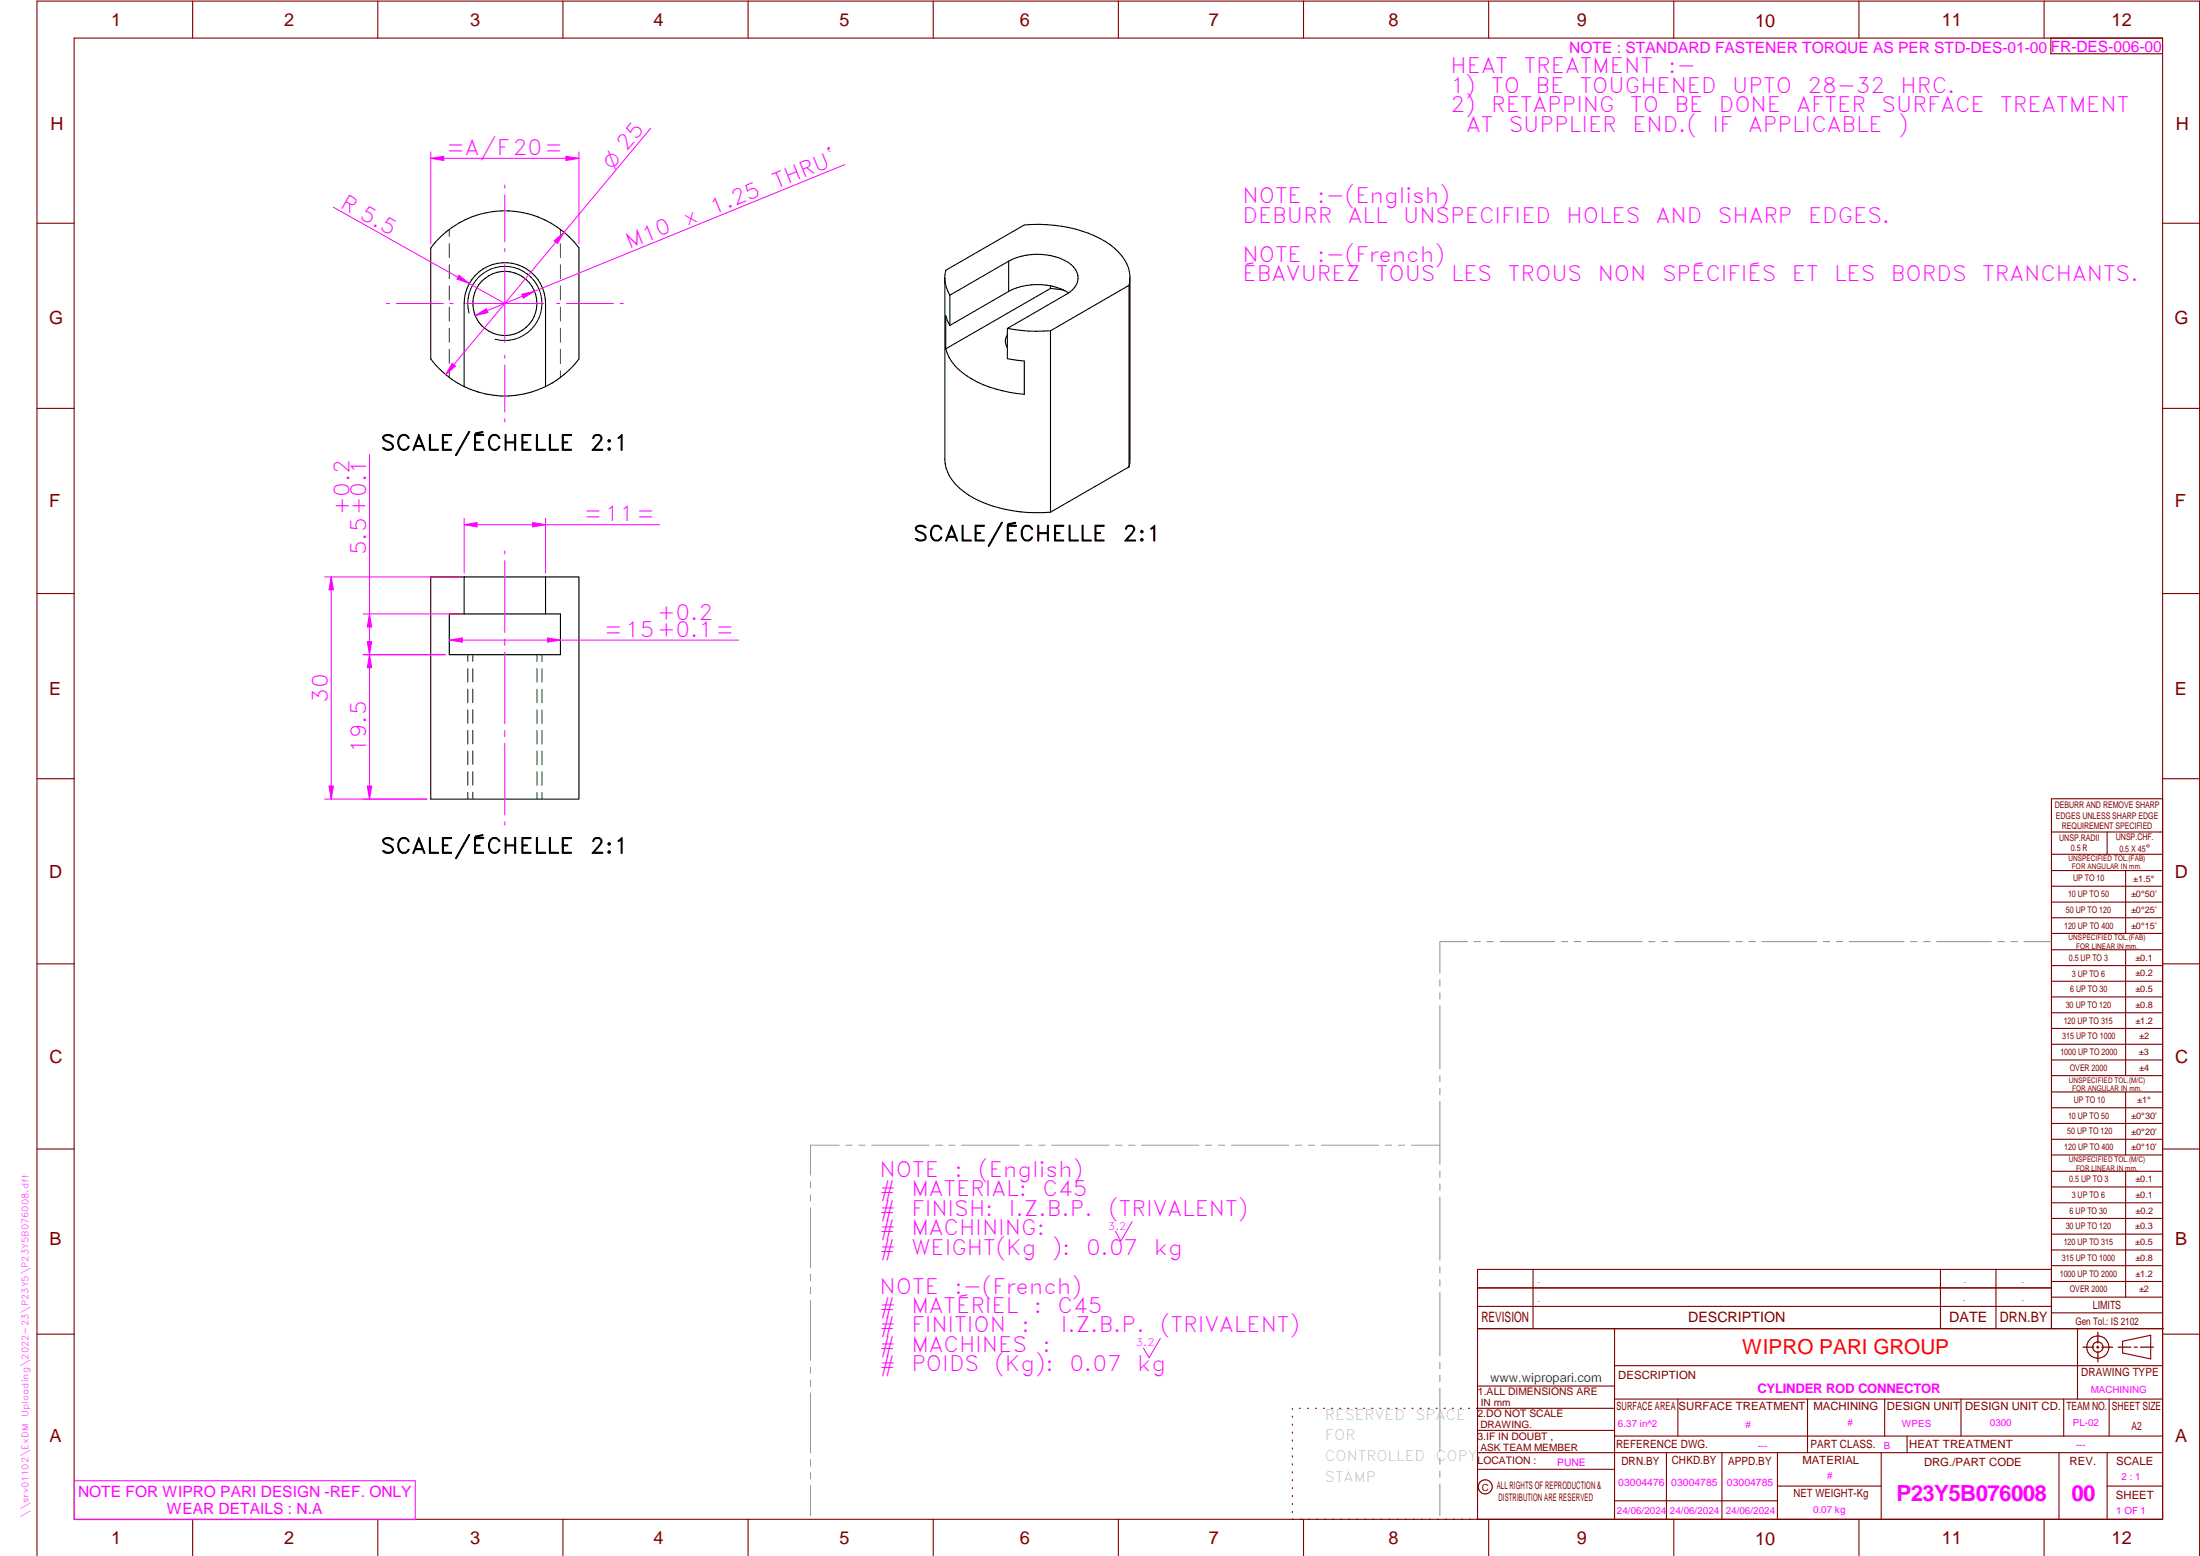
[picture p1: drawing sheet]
<svg xmlns="http://www.w3.org/2000/svg" width="594mm" height="420mm" viewBox="0 0 594 420" stroke-linecap="round" stroke-linejoin="round" font-family="sans-serif">
<g fill="none" stroke="#800000" stroke-width=".3">
<path d="M20 10.3h564v400h-564zM52 .3v10M102 .3v10M152 .3v10M202 .3v10M252 .3v10M302 .3v10M352 .3v10M402 .3v10M452 .3v10M502 .3v10M552 .3v10"/>
<path d="M553.8 10.3v4.2h30.2M10 60.3h10M584 60.3h10M10 110.3h10M584 110.3h10M10 160.3h10M584 160.3h10M10 210.3h10M584 215.7h-30v143.1M584 210.3h10M554 224.7h30M554 230.7h30"/>
<path d="M554 235.1h30M554 239.3h30M569 224.7v6M574 235.1v17M554 243.6h30M554 247.8h30M554 252.1h30M554 256.5h30M574 256.5v33.9M10 260.3h10M554 260.7h30M554 265h30"/>
<path d="M554 269.2h30M554 273.5h30M554 277.7h30M584 260.3h10M554 282h30M554 286.2h30M554 290.4h30M554 294.9h30M554 299.1h30M574 294.9v17M10 310.3h10M554 303.4h30"/>
<path d="M554 307.6h30M554 311.9h30M554 316.3h30M574 316.3v34M584 310.3h10M554 320.5h30M554 324.8h30M554 329h30M554 333.2h30M554 337.5h30M399 358.8h185.2M399 352.8h155"/>
<path d="M399 347.8h155M414 342.8v16M436 358.8v51.5M524 342.8v16M539 342.8v16M554 341.8h30M554 346h30M554 350.3h30M554 354.5h30M554 342.8h-155v67.5M561 358.8v19M10 360.3h10"/>
<path d="M399 374.3h37M436 377.8h148M453.1 377.8v10M488.1 377.8v14.5M508.9 377.8v10M529.5 377.8v10M557.3 377.8v10M569.5 377.8v10M573.2 362.2l7.6-1.6v6.3l-7.6-1.6zM584 368.8h-148M584 360.3h10M349 380.3v.3"/>
<path d="M349 382.4v.3M349 384.6v.3M349 386.7v.3M349 388.8v.3M349 391v.3M349 393.1v.3M349 395.3v.3M349 397.4v.3M349 399.5v.3M350.9 380.3h.2M353.1 380.3h.2M355.2 380.3h.3"/>
<path d="M357.4 380.3h.3M359.6 380.3h.3M361.7 380.3h.3M363.9 380.3h.3M366.1 380.3h.3M368.3 380.3h.2M370.4 380.3h.3M372.6 380.3h.3M374.8 380.3h.3M376.9 380.3h.4M379.1 380.3h.3M381.3 380.3h.3"/>
<path d="M383.4 380.3h.4M385.6 380.3h.3M387.8 380.3h.3M390 380.3h.3M392.2 380.3h.3M394.3 380.3h.3M396.5 380.3h.3M398.7 380.3h37.3M399 396.7h37M399 392.3h185M399 386.2h37M436 387.8h148"/>
<path d="M450 392.3v18M465 392.3v18M480 392.3v18M508 392.3v18M515 387.8v4.5M556 392.3v18M569 392.3v18M52 410.3v9.7M102 410.3v9.7M152 410.3v9.7M202 410.3v9.7M252 410.3v9.7"/>
<path d="M302 410.3v9.7M349 401.7v.3M349 403.8v.4M349 406v.3M349 408.1v.3M352 410.3v9.7M402 410.3v9.7M436 405.3h44M452 410.3v9.7M480 401.3h28M502 410.3v9.7M552 410.3v9.7"/>
<path d="M569 401.3h15M10 420v-419.7h584v419.7"/>
<circle cx="566.5" cy="363.7" r="1.39"/>
<circle cx="566.5" cy="363.8" r="3"/>
<circle cx="401.1" cy="401.5" r="1.9"/>
</g>
<g fill="none" stroke="#f0f" stroke-width=".27">
<path d="M116.3 42.8l3.5-.6v1.1zM116.3 41v24.9M136.3 50v.8M136.3 52.6v12.7M156.3 41v24.9M136.3 67.1v.8M136.3 71.4v21.1M104.3 82h.9M107 82h12.7M121.5 82h.8M125.8 82h21M136.3 95.9v.9"/>
<path d="M136.3 98.6v12.7M150.3 82h.9M152.9 82h12.7M167.5 82h.8M136.3 113.1v.8M136.3 148.8v.8M136.3 151.4v19.4M136.3 172.6v1.7M136.3 176.1v19.4M136.3 197.2v1.7M136.3 200.7v19.4M136.3 221.9v.9"/>
<path d="M305.7 329.9l-3 5.2-1.5-2.6M313.3 361.4l-3 5.2-1.5-2.6M20.1 399.8h92v10.5h-92z"/>
</g>
<g fill="none" stroke="#949494" stroke-width=".27">
<path d="M396.2 254.3h-7.4v8.5M398.1 254.3h1.6M401.5 254.3h1.8M405 254.3h14.8M421.6 254.3h1.7M425.1 254.3h1.7M428.6 254.3h14.8M445.2 254.3h1.7M448.7 254.3h1.7M452.2 254.3h14.8M468.8 254.3h1.7M472.3 254.3h1.7"/>
<path d="M475.8 254.3h14.8M492.4 254.3h1.7M495.8 254.3h1.8M499.4 254.3h14.7M516 254.3h1.6M519.4 254.3h1.8M522.9 254.3h14.8M539.5 254.3h1.7M543 254.3h1.7M546.5 254.3h7.4M388.8 264.5v1.8M388.8 268.1v1.6"/>
<path d="M388.8 271.6v17M388.8 290.4v1.7M388.8 293.9v1.7M388.8 297.4v17M218.9 319.2v1.6M226.6 309.2h-7.7v8.1M228.4 309.2h1.7M231.9 309.2h1.7M235.4 309.2h15.5M252.7 309.2h1.7M256.2 309.2h1.7M259.7 309.2h15.5"/>
<path d="M277 309.2h1.7M280.5 309.2h1.7M284 309.2h15.5M301.2 309.2h1.8M304.8 309.2h1.7M308.3 309.2h15.5M325.5 309.2h1.7M329.1 309.2h1.6M332.6 309.2h15.4M349.8 309.2h1.7M353.3 309.2h1.7M356.8 309.2h15.5"/>
<path d="M374.1 309.2h1.7M377.6 309.2h1.7M381.1 309.2h7.7M388.8 316.2v1.7M388.8 319.7v1.7M218.9 322.6v1.8M218.9 326.1v16.2M388.8 323.2v17.1M218.9 344.1v1.8M218.9 347.6v1.7M218.9 351.2v16.1M388.8 342.1v1.6"/>
<path d="M388.8 345.6v1.7M388.8 349v17.1M218.9 369.1v1.7M218.9 372.6v1.8M218.9 376.1v16.2M388.8 367.9v1.7M388.8 371.4v1.7M388.8 374.9v17M218.9 394.1v1.8M218.9 397.6v1.7M388.8 393.7v1.7M388.8 397.2v1.7"/>
<path d="M218.9 401.2v8.1M388.8 400.7v8.6"/>
</g>
<path d="M566.5 359.7v3M562.5 363.8h2.9M566.1 363.8h.7M566.5 363.4v.7M566.5 364.9v2.8M567.6 363.8h2.9M572 363.8h3.4M576.3 363.8h.8M578 363.8h3.5" fill="none" stroke="#800000" stroke-width=".34"/>
<g fill="none" stroke="#000" stroke-width=".3">
<path d="M255.1 75v49a11.1 11.1 0 0 0 5.2 8.8 35 35 0 0 0 21.3 5.6l2.1-.1M256.5 79.7v8.2M272.4 70.5l-15.9 9.2M272.4 78.7l-15.9 9.2M272.4 70.5a16.7 16.7 0 0 1 16.9 1 4.4 4.4 0 0 1-.5 7.4l-16.8 9.8M272.4 78.7a16.9 16.9 0 0 1 16.2 .4M272.4 70.5v8.2M283.7 77.9l3.5 .4M283.7 77.2v.7M283.7 77.9l-28.3 16.3M304.9 77l-21.2 12.3M304.9 77v49.1"/>
<path d="M304.9 77a9.7 9.7 0 0 0-3.9-9.9 31.1 31.1 0 0 0-18.3-6.4h-6.1l-21.2 12.3a9 9 0 0 0 1.1 6.7M305.1 75v49l-.2 2.1M256.5 87.9l-1.1-2.7v9M272 90.4a3.1 3.1 0 0 0 0 3.5M272 88.7l1.9 .3a39.4 39.4 0 0 0 9.8 .3M272 88.7v8.2l4.6 .6v9a30.6 30.6 0 0 1-17.9-6.8 11.8 11.8 0 0 1-3.3-5.5M283.7 89.3v49M125.3 104.4v-22.4a11 11 0 0 1 11-11.1 11 11 0 0 1 11 11.1v22.4M147.3 104.4a25.7 25.7 0 0 0 9-7.5v-30a25 25 0 0 0-40 0v30a25.7 25.7 0 0 0 9 7.5M147.3 104.4a24.8 24.8 0 0 1-22 0M304.9 126.1l-21.2 12.2M116.3 155.8h40v60h-40z"/>
<path d="M125.3 155.8v10M147.3 155.8v10M121.3 165.8h30v11h-30z"/>
<circle cx="136.3" cy="81.9" r="8.6"/>
</g>
<g fill="none" stroke="#008000" stroke-width=".27">
<path d="M121.3 61.9v1.9M121.3 65.8v3.8M121.3 71.5v3.8M121.3 77.2v3.8M151.3 61.9v1.9M151.3 65.8v3.8M151.3 71.5v3.8M151.3 77.2v3.8M121.3 82.9v3.8M121.3 88.6v3.8M121.3 94.4v3.7M151.3 82.9v3.8"/>
<path d="M151.3 88.6v3.8M151.3 94.4v3.7M121.3 100.1v1.8M151.3 100.1v1.8M126.3 176.8v1.8M127.7 176.8v1.8M145 176.8v1.8M146.3 176.8v1.8M126.3 180.6v3.6M126.3 186.1v3.7M126.3 191.7v3.7M126.3 197.2v3.7"/>
<path d="M127.7 180.5v3.6M127.7 186.1v3.6M127.7 191.6v3.7M127.7 197.2v3.7M145 180.6v3.6M145 186.1v3.7M145 191.7v3.7M145 197.2v3.7M146.3 180.6v3.6M146.3 186.1v3.7M146.3 191.7v3.7M146.3 197.2v3.7"/>
<path d="M126.3 202.8v3.7M126.3 208.4v3.6M126.3 214v1.8M127.7 202.8v3.7M127.7 208.4v3.6M127.7 213.9v1.9M145 202.8v3.7M145 208.4v3.6M145 214v1.8M146.3 202.8v3.7M146.3 208.4v3.6M146.3 214v1.8"/>
</g>
<path d="M126.7 84.5a10 10 0 0 1 8.7-12.5 10 10 0 0 1 10.9 10.8 10 10 0 0 1-12.6 8.8" fill="none" stroke="#000" stroke-width=".27"/>
<path d="M116.3 42.8l3.5-.6v1.1z" fill="#f0f"/>
<path d="M152.8 42.2l3.5 .6-3.5 .5z" fill="none" stroke="#f0f" stroke-width=".27"/>
<path d="M152.8 42.2l3.5 .6-3.5 .5z" fill="#f0f"/>
<path d="M116.3 42.8h40M228.1 44.4l-99.8 40.8M128.3 85.2l3.1-1.8 .4 1z" fill="none" stroke="#f0f" stroke-width=".27"/>
<path d="M128.3 85.2l3.1-1.8 .4 1z" fill="#f0f"/>
<path d="M140.9 79.5l3.4-.8-3 1.8z" fill="none" stroke="#f0f" stroke-width=".27"/>
<path d="M140.9 79.5l3.4-.8-3 1.8z" fill="#f0f"/>
<path d="M175.7 34.7l-55.4 66.4M122.1 98.1l.9 .7-2.7 2.3z" fill="none" stroke="#f0f" stroke-width=".27"/>
<path d="M122.1 98.1l.9 .7-2.7 2.3z" fill="#f0f"/>
<path d="M149.6 65l2.7-2.3-1.8 3.1z" fill="none" stroke="#f0f" stroke-width=".27"/>
<path d="M149.6 65l2.7-2.3-1.8 3.1z" fill="#f0f"/>
<path d="M87.7 155.8h36.6M87.7 215.8h27.6M88.9 212.3h1.1l-.6 3.5z" fill="none" stroke="#f0f" stroke-width=".27"/>
<path d="M88.9 212.3h1.1l-.6 3.5z" fill="#f0f"/>
<path d="M89.4 155.8l.6 3.5h-1.1z" fill="none" stroke="#f0f" stroke-width=".27"/>
<path d="M89.4 155.8l.6 3.5h-1.1z" fill="#f0f"/>
<path d="M89.4 155.8v60M98 176.8h22.3M98 215.8h17.3M99.2 212.3h1.2l-.6 3.5z" fill="none" stroke="#f0f" stroke-width=".27"/>
<path d="M99.2 212.3h1.2l-.6 3.5z" fill="#f0f"/>
<path d="M99.8 176.8l.6 3.5h-1.2z" fill="none" stroke="#f0f" stroke-width=".27"/>
<path d="M99.8 176.8l.6 3.5h-1.2z" fill="#f0f"/>
<path d="M98 165.8h26.3M98 176.8h22.3M99.2 173.3h1.2l-.6 3.5zM99.8 176.8v39" fill="none" stroke="#f0f" stroke-width=".27"/>
<path d="M99.2 173.3h1.2l-.6 3.5z" fill="#f0f"/>
<path d="M99.8 165.8l.6 3.5h-1.2z" fill="none" stroke="#f0f" stroke-width=".27"/>
<path d="M99.8 165.8l.6 3.5h-1.2z" fill="#f0f"/>
<path d="M99.8 122.7v54.1M125.3 140v14.7M147.3 140v14.7M125.3 141.7l3.5-.6v1.2z" fill="none" stroke="#f0f" stroke-width=".27"/>
<path d="M125.3 141.7l3.5-.6v1.2z" fill="#f0f"/>
<path d="M143.8 141.1l3.5 .6-3.5 .6z" fill="none" stroke="#f0f" stroke-width=".27"/>
<path d="M143.8 141.1l3.5 .6-3.5 .6z" fill="#f0f"/>
<path d="M125.3 141.7h52.8M121.3 172.8l3.5-.5v1.1z" fill="none" stroke="#f0f" stroke-width=".27"/>
<path d="M121.3 172.8l3.5-.5v1.1z" fill="#f0f"/>
<path d="M147.8 172.3l3.5 .5-3.5 .6z" fill="none" stroke="#f0f" stroke-width=".27"/>
<path d="M147.8 172.3l3.5 .5-3.5 .6z" fill="#f0f"/>
<path d="M90 56l46.3 26M123.9 74.3l2.8 2.2-3.3-1.1zM121.3 172.8h78.2" fill="none" stroke="#f0f" stroke-width=".27"/>
<path d="M123.9 74.3l2.8 2.2-3.3-1.1z" fill="#f0f"/>
<g font-size="6" fill="#f0f">
<text x="512.1" y="405.2">P23Y5B076008</text>
<text x="559.4" y="405.2">00</text>
</g>
<g font-size="5.7" fill="#f0f">
<text x="391.7" y="19.8">HEAT</text>
<text x="411.5" y="19.8">TREATMENT</text>
<text x="450.5" y="19.8">:-</text>
<text x="391.7" y="25.1">1)</text>
<text x="402.7" y="25.1">TO</text>
<text x="414.6" y="25.1">BE</text>
<text x="426.6" y="25.1">TOUGHENED</text>
<text x="467.7" y="25.1">UPTO</text>
<text x="488.1" y="25.1">28-32</text>
<text x="513.2" y="25.1">HRC.</text>
<text x="391.7" y="30.3">2)</text>
<text x="395.9" y="35.6">AT</text>
<text x="402.7" y="30.3">RETAPPING</text>
<text x="407.4" y="35.6">SUPPLIER</text>
<text x="440.2" y="30.3">TO</text>
<text x="440.8" y="35.6">END.(</text>
<text x="452.2" y="30.3">BE</text>
<text x="462.5" y="35.6">IF</text>
<text x="464.2" y="30.3">DONE</text>
<text x="472.1" y="35.6">APPLICABLE</text>
<text x="485.1" y="30.3">AFTER</text>
<text x="508.1" y="30.3">SURFACE</text>
<text x="512.6" y="35.6">)</text>
<text x="540.1" y="30.3">TREATMENT</text>
<text x="120.6" y="41.9">=A/F20=</text>
<text x="209.6" y="51.1" transform="rotate(-22 209.6 51.1)">THRU`</text>
<text x="91.6" y="55.8" transform="rotate(29 91.6 55.8)">R 5.5</text>
<text x="192.7" y="58" transform="rotate(-22 192.7 58)">1.25</text>
<text x="335.5" y="54.9">NOTE</text>
<text x="355.7" y="54.9">:-(English)</text>
<text x="185.5" y="60.9" transform="rotate(-22 185.5 60.9)">x</text>
<text x="335.5" y="60.2">DEBURR</text>
<text x="364" y="60.2">ALL</text>
<text x="378.9" y="60.2">UNSPECIFIED</text>
<text x="423" y="60.2">HOLES</text>
<text x="447.2" y="60.2">AND</text>
<text x="463.9" y="60.2">SHARP</text>
<text x="488.2" y="60.2">EDGES.</text>
<text x="169.9" y="67.3" transform="rotate(-22 169.9 67.3)">M10</text>
<text x="335.5" y="70.7">NOTE</text>
<text x="355.7" y="70.7">:-(French)</text>
<text x="335.5" y="75.9">ÉBAVUREZ</text>
<text x="371.5" y="75.9">TOUS</text>
<text x="391.8" y="75.9">LES</text>
<text x="407.2" y="75.9">TROUS</text>
<text x="431.4" y="75.9">NON</text>
<text x="448.8" y="75.9">SPÉCIFIÉS</text>
<text x="483.9" y="75.9">ET</text>
<text x="495.3" y="75.9">LES</text>
<text x="510.6" y="75.9">BORDS</text>
<text x="535.3" y="75.9">TRANCHANTS.</text>
<text x="94.4" y="139.1" transform="rotate(-90 94.4 139.1)">+0.2</text>
<text x="157.6" y="140.8">=11=</text>
<text x="98.9" y="149.9" transform="rotate(-90 98.9 149.9)">5.5+0.1</text>
<text x="177.5" y="167.4">+0.2</text>
<text x="163.2" y="172">=15+0.1=</text>
<text x="88.6" y="189.7" transform="rotate(-90 88.6 189.7)">30</text>
<text x="98.9" y="203.3" transform="rotate(-90 98.9 203.3)">19.5</text>
<text x="237.5" y="317.8">NOTE</text>
<text x="257.7" y="317.8">:</text>
<text x="264.1" y="317.8">(English)</text>
<text x="237.5" y="323">#</text>
<text x="246.1" y="323">MATERIAL:</text>
<text x="281.5" y="323">C45</text>
<text x="237.5" y="328.3">#</text>
<text x="246.1" y="328.3">FINISH:</text>
<text x="272.4" y="328.3">I.Z.B.P.</text>
<text x="299.3" y="328.3">(TRIVALENT)</text>
<text x="237.5" y="333.5">#</text>
<text x="246.1" y="333.5">MACHINING:</text>
<text x="237.5" y="338.8">#</text>
<text x="246.1" y="338.8">WEIGHT(Kg</text>
<text x="284" y="338.8">):</text>
<text x="293.3" y="338.8">0.07</text>
<text x="311.6" y="338.8">kg</text>
<text x="237.5" y="349.3">NOTE</text>
<text x="257.7" y="349.3">:-(French)</text>
<text x="237.5" y="354.5">#</text>
<text x="237.5" y="359.8">#</text>
<text x="246.1" y="354.5">MATÉRIEL</text>
<text x="246.1" y="359.8">FINITION</text>
<text x="275.8" y="359.8">:</text>
<text x="279.2" y="354.5">:</text>
<text x="285.6" y="354.5">C45</text>
<text x="286.4" y="359.8">I.Z.B.P.</text>
<text x="313.3" y="359.8">(TRIVALENT)</text>
<text x="237.5" y="365">#</text>
<text x="246.1" y="365">MACHINES</text>
<text x="281.5" y="365">:</text>
<text x="237.5" y="370.3">#</text>
<text x="246.1" y="370.3">POIDS</text>
<text x="268.5" y="370.3">(Kg):</text>
<text x="288.8" y="370.3">0.07</text>
<text x="307.1" y="370.3">kg</text>
</g>
<g font-size="5.7">
<text x="102.8" y="121.6">SCALE/ÉCHELLE</text>
<text x="159.3" y="121.6">2:1</text>
<text x="246.6" y="146.1">SCALE/ÉCHELLE</text>
<text x="303.2" y="146.1">2:1</text>
<text x="102.8" y="230.4">SCALE/ÉCHELLE</text>
<text x="159.3" y="230.4">2:1</text>
</g>
<text font-size="5.6" fill="#f00" x="470.5" y="365.5">WIPRO PARI GROUP</text>
<text font-size="5.4" fill="#f0f" x="165.3" y="45.8" transform="rotate(-50 165.3 45.8)">O 25</text>
<g font-size="4.9" fill="#800000">
<text x="30" y="6.9">1</text>
<text x="76.7" y="6.9">2</text>
<text x="127" y="6.9">3</text>
<text x="176.5" y="6.9">4</text>
<text x="226.7" y="6.9">5</text>
<text x="275.4" y="6.9">6</text>
<text x="326.4" y="6.9">7</text>
<text x="375" y="6.9">8</text>
<text x="425.8" y="6.9">9</text>
<text x="473.9" y="7.3">10</text>
<text x="524.3" y="6.9">11</text>
<text x="570.2" y="6.9">12</text>
<text x="13.6" y="35.1">H</text>
<text x="587.6" y="35.1">H</text>
<text x="13.2" y="87.5">G</text>
<text x="587.2" y="87.5">G</text>
<text x="13.2" y="137">F</text>
<text x="587.2" y="137">F</text>
<text x="13.2" y="187.6">E</text>
<text x="587.2" y="187.6">E</text>
<text x="13.2" y="237">D</text>
<text x="587.2" y="237">D</text>
<text x="13.4" y="287.1">C</text>
<text x="587.4" y="287.1">C</text>
<text x="13.4" y="336.2">B</text>
<text x="587.4" y="336.2">B</text>
<text x="13.4" y="389.3">A</text>
<text x="587.4" y="389.3">A</text>
<text x="30" y="416.9">1</text>
<text x="76.7" y="416.9">2</text>
<text x="127" y="416.9">3</text>
<text x="176.5" y="416.9">4</text>
<text x="226.7" y="416.9">5</text>
<text x="275.4" y="416.9">6</text>
<text x="326.4" y="416.9">7</text>
<text x="375" y="416.9">8</text>
<text x="425.8" y="416.9">9</text>
<text x="473.9" y="417.3">10</text>
<text x="524.3" y="416.9">11</text>
<text x="570.2" y="416.9">12</text>
</g>
<g font-size="4.2" fill="#f0f">
<text x="423.7" y="14.3">NOTE : STANDARD FASTENER TORQUE AS PER STD-DES-01-00</text>
<text x="553.8" y="14">FR-DES-006-00</text>
<text x="21.1" y="404.3">NOTE FOR WIPRO PARI DESIGN -REF. ONLY</text>
<text x="45.1" y="408.8">WEAR DETAILS : N.A</text>
</g>
<g font-size="3.9" fill="#800000">
<text x="400" y="357.1">REVISION</text>
<text x="455.9" y="357.1">DESCRIPTION</text>
<text x="526.4" y="357.1">DATE</text>
<text x="540" y="357.1">DRN.BY</text>
</g>
<g font-size="3.9" fill="#c0c0c0">
<text x="357.8" y="383.3">RESERVED</text>
<text x="382.3" y="383.3">SPACE</text>
<text x="357.8" y="388.9">FOR</text>
<text x="357.8" y="394.5">CONTROLLED</text>
<text x="387.8" y="394.5">COPY</text>
<text x="357.8" y="400">STAMP</text>
</g>
<text font-size="3.6" fill="#f0f" x="474.5" y="376.1">CYLINDER ROD CONNECTOR</text>
<text font-size="3.5" fill="#00f" x="402.4" y="373.3">www.wipropari.com</text>
<g font-size="3.1" fill="#800000">
<text x="565.1" y="353.5">LIMITS</text>
<text x="562" y="371.7">DRAWING TYPE</text>
<text x="437" y="372.3">DESCRIPTION</text>
<text x="436.5" y="380.8">SURFACE AREA</text>
<text x="453.3" y="380.8">SURFACE TREATMENT</text>
<text x="489.7" y="380.8">MACHINING</text>
<text x="509.5" y="380.8">DESIGN UNIT</text>
<text x="530.6" y="380.8">DESIGN UNIT CD.</text>
<text x="558" y="380.6">TEAM NO.</text>
<text x="570.3" y="380.7">SHEET SIZE</text>
<text x="575.6" y="386.1">A2</text>
<text x="436.4" y="391.1">REFERENCE DWG.</text>
<text x="437.8" y="395.5">DRN.BY</text>
<text x="451.4" y="395.4">CHKD.BY</text>
<text x="466.6" y="395.5">APPD.BY</text>
<text x="486.7" y="395.4">MATERIAL</text>
<text x="488.9" y="390.9">PART CLASS.</text>
<text x="515.6" y="390.9">HEAT TREATMENT</text>
<text x="519.6" y="395.9">DRG./PART CODE</text>
<text x="558.9" y="395.5">REV.</text>
<text x="571.4" y="395.6">SCALE</text>
<text x="484.3" y="404.2">NET WEIGHT-Kg</text>
<text x="571.4" y="404.7">SHEET</text>
</g>
<text font-size="3" fill="#800000" x="579.5" y="230.1">°</text>
<g font-size="2.8" fill="#f0f">
<text x="299.1" y="332.1">3.2</text>
<text x="306.7" y="363.6">3.2</text>
<text x="420.5" y="396">PUNE</text>
<text x="437" y="401.2">03004476</text>
<text x="451.3" y="401.2">03004785</text>
<text x="466.3" y="401.2">03004785</text>
</g>
<g font-size="2.8" fill="#800000">
<text x="560.4" y="357.7">Gen Tol.: IS 2102</text>
<text x="399.1" y="376.6">1.ALL DIMENSIONS ARE</text>
<text x="399" y="382.7">2.DO NOT SCALE</text>
<text x="399" y="388.7">3.IF IN DOUBT ,</text>
<text x="399" y="395.4">LOCATION :</text>
<text x="404.2" y="402">ALL RIGHTS OF REPRODUCTION &amp;</text>
<text x="404.7" y="405.4">DISTRIBUTION ARE RESERVED</text>
</g>
<g font-size="2.7" fill="#f0f">
<text x="564.6" y="376.2">MACHINING</text>
<text x="436.9" y="385.4">6.37 in^2</text>
<text x="471.4" y="385.5">#</text>
<text x="498.9" y="385">#</text>
<text x="513.6" y="385.3">WPES</text>
<text x="537.3" y="385.1">0300</text>
<text x="559.7" y="385.1">PL-02</text>
<text x="474.6" y="391.2">---</text>
<text x="508.7" y="391.2">B</text>
<text x="560.6" y="391.1">---</text>
<text x="493.4" y="399.5">#</text>
<text x="572.8" y="399.7">2 : 1</text>
<text x="436.6" y="408.7">24/06/2024</text>
<text x="450.9" y="408.8">24/06/2024</text>
<text x="466" y="408.9">24/06/2024</text>
<text x="489.6" y="408.5">0.07 kg</text>
<text x="571.4" y="408.7">1 OF 1</text>
</g>
<g font-size="2.7" fill="#800000">
<text x="399.9" y="379.7">IN mm</text>
<text x="399.7" y="385.7">DRAWING.</text>
<text x="399.7" y="391.8">ASK TEAM MEMBER</text>
<text x="400.1" y="402.5">C</text>
</g>
<g font-size="2.5" fill="#800000">
<text x="554.9" y="218.3">DEBURR AND REMOVE SHARP</text>
<text x="555.2" y="221">EDGES UNLESS SHARP EDGE</text>
<text x="556.1" y="227.1">UNSP.RADII</text>
<text x="556.8" y="223.8">REQUIREMENT SPECIFIED</text>
<text x="571.4" y="226.9">UNSP.CHF.</text>
<text x="559.2" y="229.9">0.5 R</text>
<text x="572.3" y="230.1">0.5 X 45</text>
<text x="559.8" y="238">UP TO 10</text>
<text x="576.1" y="238.1">±1.5°</text>
<text x="558.5" y="242.2">10 UP TO 50</text>
<text x="575.5" y="242.3">±0°50'</text>
<text x="557.4" y="250.7">120 UP TO 400</text>
<text x="557.9" y="246.5">50 UP TO 120</text>
<text x="575.5" y="250.7">±0°15'</text>
<text x="575.5" y="246.5">±0°25'</text>
<text x="558.7" y="259.4">0.5 UP TO 3</text>
<text x="559.5" y="263.7">3 UP TO 6</text>
<text x="576.6" y="263.6">±0.2</text>
<text x="576.6" y="259.4">±0.1</text>
<text x="559" y="267.9">6 UP TO 30</text>
<text x="576.6" y="267.9">±0.5</text>
<text x="557.8" y="272.2">30 UP TO 120</text>
<text x="576.6" y="272.2">±0.8</text>
<text x="556.9" y="280.7">315 UP TO 1000</text>
<text x="557.3" y="276.4">120 UP TO 315</text>
<text x="576.6" y="276.4">±1.2</text>
<text x="577.7" y="280.7">±2</text>
<text x="556.4" y="284.9">1000 UP TO 2000</text>
<text x="577.6" y="284.9">±3</text>
<text x="558.9" y="289.2">OVER 2000</text>
<text x="577.7" y="289.3">±4</text>
<text x="560" y="297.9">UP TO 10</text>
<text x="577.1" y="297.9">±1°</text>
<text x="558.5" y="302.1">10 UP TO 50</text>
<text x="575.5" y="302.1">±0°30'</text>
<text x="557.4" y="310.6">120 UP TO 400</text>
<text x="558.2" y="306.3">50 UP TO 120</text>
<text x="575.5" y="310.6">±0°10'</text>
<text x="575.5" y="306.4">±0°20'</text>
<text x="558.8" y="319.2">0.5 UP TO 3</text>
<text x="559.4" y="323.4">3 UP TO 6</text>
<text x="576.6" y="319.2">±0.1</text>
<text x="576.6" y="323.5">±0.1</text>
<text x="558.9" y="327.7">6 UP TO 30</text>
<text x="576.7" y="327.7">±0.2</text>
<text x="557.8" y="332">30 UP TO 120</text>
<text x="576.6" y="332">±0.3</text>
<text x="556.8" y="340.5">315 UP TO 1000</text>
<text x="557.3" y="336.3">120 UP TO 315</text>
<text x="576.6" y="336.3">±0.5</text>
<text x="576.6" y="340.5">±0.8</text>
<text x="556.2" y="344.7">1000 UP TO 2000</text>
<text x="576.6" y="344.7">±1.2</text>
<text x="558.9" y="349">OVER 2000</text>
<text x="577.6" y="349">±2</text>
</g>
<g font-size="2.5" fill="#f0f">
<text x="415.2" y="346.4">.</text>
<text x="530.3" y="346.5">.</text>
<text x="545.9" y="346.4">.</text>
<text x="415.2" y="351.5">.</text>
<text x="530" y="351.3">.</text>
<text x="545.9" y="351.4">.</text>
</g>
<g font-size="2.4" fill="#f0f">
<text x="7.7" y="382.7" transform="rotate(-90 7.7 382.7)">Uploading\2022-23\P23Y5\P23Y5B076008.dft</text>
<text x="7.7" y="409.8" transform="rotate(-90 7.7 409.8)">\\srv01102\ExDM</text>
</g>
<g font-size="2.1" fill="#800000">
<text x="558.5" y="232.4">UNSPECIFIED TOL.(FAB)</text>
<text x="559.5" y="234.7">FOR ANGULAR IN mm.</text>
<text x="558.6" y="253.9">UNSPECIFIED TOL.(FAB)</text>
<text x="560.7" y="256.3">FOR LINEAR IN mm.</text>
<text x="558.7" y="292.3">UNSPECIFIED TOL.(M/C)</text>
<text x="559.6" y="294.7">FOR ANGULAR IN mm.</text>
<text x="558.7" y="313.7">UNSPECIFIED TOL.(M/C)</text>
<text x="560.6" y="316.1">FOR LINEAR IN mm.</text>
</g>
</svg>
